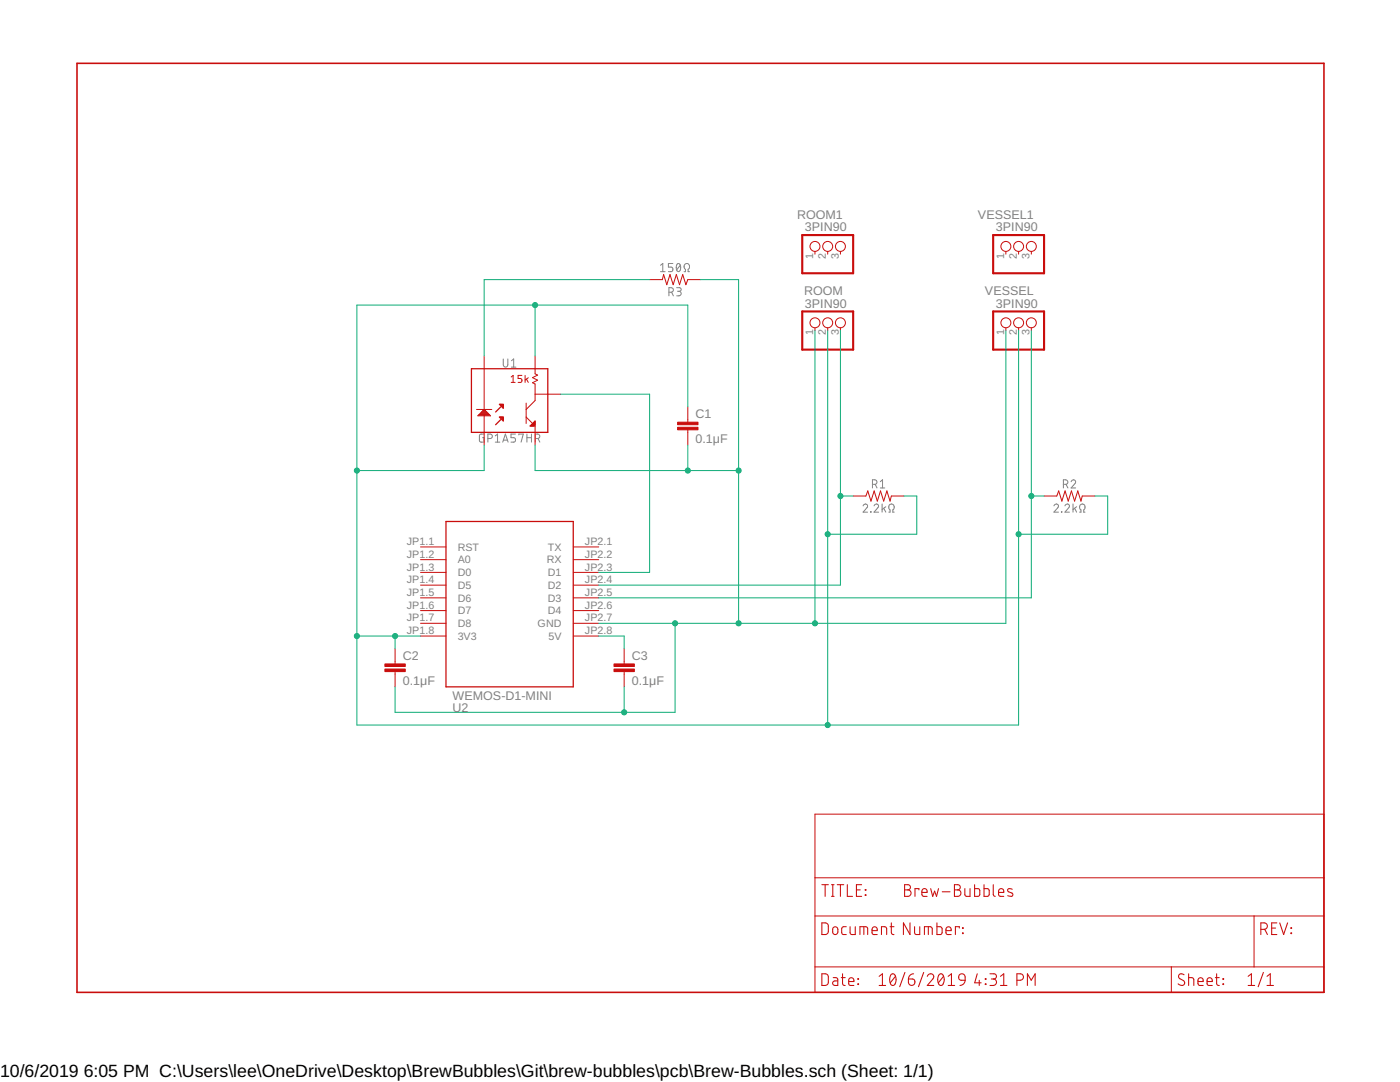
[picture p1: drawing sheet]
<svg xmlns="http://www.w3.org/2000/svg" width="279mm" height="216mm" viewBox="0 0 279 216" stroke-linecap="round" stroke-linejoin="round" font-family="sans-serif">
<g fill="none" stroke="#808080" stroke-width=".2">
<path d="M131.8 52.9l.5-.3v1.6M131.8 54.2h.9M133.5 58.3h.4a.46 .46 0 0 0 .5-.4 .46 .46 0 0 0-.5-.5h-.4v1.6M134 58.3l.4 .7M134.3 52.6h-.9v.7h.5a.46 .46 0 0 1 .4 .5 .46 .46 0 0 1-.4 .4h-.5M135 57.4h.6a.36 .36 0 0 1 .4 .4 .36 .36 0 0 1-.4 .3h-.4M135.1 52.7l.3-.1a.97 .97 0 0 1 0 1.6 1.02 1.02 0 0 1-.3-1.5zM135.5 58.1a.46 .46 0 0 1 .5 .5 .46 .46 0 0 1-.5 .4h-.5M135.8 52.9l-.8 .9M136.5 54.2h.3v-.5a.61 .61 0 0 1-.2-.9 .61 .61 0 0 1 .9 0 .61 .61 0 0 1-.2 .9v.5h.3M100.4 71.6v1.2a.46 .46 0 0 0 .5 .5 .46 .46 0 0 0 .4-.5v-1.2M102.1 72l.4-.4v1.7"/>
<path d="M102.1 73.3h.9M96.6 86.6h-.7l-.2 .2v1.1l.2 .3h.7v-.9h-.3M97.4 87.5h.4a.44 .44 0 0 0 .5-.4 .44 .44 0 0 0-.5-.5h-.4v1.6M98.8 88.2h1M98.8 87l.5-.4v1.6M100.3 88.2l.6-1.6 .5 1.6M100.5 87.8h.8M102.9 86.6h-.9v.7h.5a.45 .45 0 0 1 .4 .5 .45 .45 0 0 1-.4 .4h-.5M103.5 86.8v-.2h.9l-.4 1.6M105.2 87.3h.9M105.2 86.6v1.6M106.1 86.6v1.6"/>
<path d="M106.8 87.5h.5a.44 .44 0 0 0 .4-.4 .44 .44 0 0 0-.4-.5h-.5v1.6M107.4 87.5l.3 .7M174.1 96.6h.5a.46 .46 0 0 0 .4-.4 .46 .46 0 0 0-.4-.5h-.5v1.7M174.7 96.6l.3 .8M175.7 96.1l.4-.4v1.7M175.7 97.4h.9M212.2 96.6h.5a.46 .46 0 0 0 .4-.4 .46 .46 0 0 0-.4-.5h-.5v1.7M212.7 96.6l.4 .8M213.8 96.1a.45 .45 0 0 1 .6-.3 .45 .45 0 0 1 .1 .7l-.7 .9h.9M172.3 100.9a.44 .44 0 0 1 .6-.3 .44 .44 0 0 1 .1 .7l-.7 .9h.8M173.8 102.1v.1zM174.4 100.9a.44 .44 0 0 1 .7-.3 .44 .44 0 0 1 .1 .7l-.8 .9h.9"/>
<path d="M176 100.6v1.6M176.4 101.4l.4 .8M176.8 101.1l-.8 .6M177.4 102.2h.2v-.5a.59 .59 0 0 1-.1-.9 .59 .59 0 0 1 .9 .1l.1 .4-.3 .4v.5h.3M210.3 100.9a.45 .45 0 0 1 .7-.3 .45 .45 0 0 1 .1 .7l-.8 .9h.9M211.8 102.1l.1 .1zM212.5 100.9a.44 .44 0 0 1 .7-.3 .44 .44 0 0 1 .1 .7l-.8 .9h.9M214.1 100.6v1.6M214.5 101.4l.4 .8M214.9 101.1l-.8 .6M215.5 102.2h.2v-.5a.62 .62 0 0 1-.2-.9 .62 .62 0 0 1 1 0 .62 .62 0 0 1-.2 .9v.5h.2"/>
</g>
<g fill="none" stroke="#c90d0c" stroke-width=".2">
<path d="M129.6 55.8h2.6l.2-1 .7 2 .6-2 .6 2 .7-2 .6 2 .6-2 .7 2 .4-1h2.5M162.6 50.2v.5M165.2 50.2v.5M167.7 50.2v.5M200.7 50.2v.5M203.3 50.2v.5M205.8 50.2v.5M96.6 71v10.7M102 75.2l.4-.3v1.4M102 76.3h.8M104.2 74.9h-.8v.6h.4a.4 .4 0 0 1 .4 .4 .4 .4 0 0 1-.4 .4h-.4M104.8 74.9v1.4"/>
<path d="M105.1 75.6l.3 .7M105.4 75.4l-.6 .4M106.8 71v3.6l.5 .2-1 .6 1 .5-1 .5 .5 .2v3.3l-1.8 1.8M106.8 78.7h5.1M162.6 65.4v.6M165.2 65.4v.6M167.7 65.4v.6M200.7 65.4v.6M203.3 65.4v.6M205.8 65.4v.6M95.1 81.7h3M95.4 83l1.2-1.3 1.3 1.3z"/>
<path d="M95.6 82.7h2M95.6 82.8h2M95.9 82.5h1.5M95.9 82.6h1.5M96.1 82.2h1M96.1 82.3h1M96.4 82h.5M96.4 82.1h.5M96.5 81.8h.3M96.6 83v5.8M105 80.4v4.1M105 83.2l1.3 1.3"/>
<path d="M106.8 85h-1l1-1v4.8M106.8 84.1l-.9 .9M106.8 84.2l-.8 .8M106.8 84.4l-.6 .6M106.8 84.5l-.5 .5M106.8 84.6l-.4 .4M106.8 84.8l-.3 .2M137.3 81.2v3M137.3 85.8v3M170.3 99h2.5l.4-1 .6 2 .7-2 .6 2 .6-2 .7 2 .6-2 .6 2 .3-1h2.5M208.4 99h2.5l.4-1 .6 2 .7-2 .6 2 .6-2 .7 2 .6-2 .6 2 .3-1h2.5M83.9 109.1h5.1"/>
<path d="M83.9 111.7h5.1M83.9 114.2h5.1M83.9 116.8h5.1M83.9 119.3h5.1M114.4 109.1h5.1M114.4 111.7h5.1M114.4 114.2h5.1M114.4 116.8h5.1M114.4 119.3h5.1M78.8 129.5v3M78.8 134v3.1M83.9 121.8h5.1"/>
<path d="M83.9 124.4h5.1M83.9 126.9h5.1M114.4 121.8h5.1M114.4 124.4h5.1M114.4 126.9h5.1M124.6 129.5v3M124.6 134v3.1M162.6 162.5h101.6v35.5h-101.6zM162.6 175.2h101.6M162.6 182.8h101.6M162.6 192.9h101.6M233.8 192.9v5.1"/>
<path d="M250.3 182.8v10.1"/>
<circle cx="162.6" cy="49.2" r=".99"/>
<circle cx="165.2" cy="49.2" r=".99"/>
<circle cx="167.7" cy="49.2" r=".99"/>
<circle cx="200.7" cy="49.2" r=".99"/>
<circle cx="203.3" cy="49.2" r=".99"/>
<circle cx="205.8" cy="49.2" r=".99"/>
<circle cx="162.6" cy="64.4" r=".99"/>
<circle cx="165.2" cy="64.4" r=".99"/>
<circle cx="167.7" cy="64.4" r=".99"/>
<circle cx="200.7" cy="64.4" r=".99"/>
<circle cx="203.3" cy="64.4" r=".99"/>
<circle cx="205.8" cy="64.4" r=".99"/>
</g>
<path d="M94.1 73.6h15.2v12.7h-15.2zM99.7 80.7h.7v.7zM99.7 83.2h.7v.8zM99.9 81.2l-1 1M99.9 80.7l.5 .5M99.9 83.7l-1 1.1M99.9 83.2l.5 .5M100.2 80.7l.2 .2M100.2 83.2l.2 .3M89 104.1h25.4v33h-25.4z" fill="none" stroke="#c90d0c" stroke-width=".25"/>
<path d="M160.1 46.9h10.2v7.6h-10.2zM198.2 46.9h10.2v7.6h-10.2zM160.1 62.1h10.2v7.7h-10.2zM198.2 62.1h10.2v7.7h-10.2z" fill="none" stroke="#c90d0c" stroke-width=".42"/>
<path d="M15.4 12.6h248.8v185.4h-248.8z" fill="none" stroke="#c90d0c" stroke-width=".32"/>
<g fill="none" stroke="#c90d0c" stroke-width=".21">
<path d="M164 176.5h1.3M164.7 176.5v2.4M165.9 176.5h.6M165.9 178.9h.6M166.2 176.5v2.4M167.1 176.5h1.3M167.7 176.5v2.4M169.1 176.5v2.4h1M170.9 177.6h.8M172 176.5h-1.1v2.4h1.1M172.7 177.5l.1 .1zM172.7 178.5l.1 .2z"/>
<path d="M180.5 176.5h.7a.52 .52 0 0 1 .5 .5 .52 .52 0 0 1-.5 .6 .65 .65 0 0 1 .6 .6 .65 .65 0 0 1-.6 .7h-.7zM180.5 177.6h.7M183.4 177.6v-.3h-.8v1.6M184 178.1h1a.54 .54 0 0 0-.3-.8 .54 .54 0 0 0-.7 .5l.1 1 .9 .1M185.7 177.3l.4 1.6 .4-1.1 .4 1.1 .4-1.6M188 177.9h1.6M190.5 176.5h.6a.52 .52 0 0 1 .6 .5 .52 .52 0 0 1-.6 .6 .65 .65 0 0 1 .7 .6 .65 .65 0 0 1-.7 .7h-.6zM190.5 177.6h.6M192.6 177.3v1.3l.3 .3h.7v-1.6M194.5 176.5v2.4l.8-.1 .2-.3v-1l-.2-.2h-.8M196.4 176.5v2.4l.8-.1 .2-.3v-1l-.2-.2h-.8M198.2 176.5v2l.2 .3 .2 .1"/>
<path d="M199.3 178.1h1a.54 .54 0 0 0-.3-.8 .54 .54 0 0 0-.7 .5l.1 1 .9 .1M202 177.4l-.6-.1-.3 .3 .1 .3 .9 .4v.4a.82 .82 0 0 1-1 0M164 194.3h.9l.3 .3 .1 .3-.1 1.5a1.16 1.16 0 0 1-1.2 .2zM164 184.1l.9 .1 .4 .4v1.4l-.4 .5h-.9zM166.3 195.1h.5l.4 .2v1.3h-.6a.46 .46 0 0 1-.4-.4 .46 .46 0 0 1 .4-.5h.6M166.3 185.1l.3-.2 .5 .2 .1 .9a.52 .52 0 0 1-.5 .5 .52 .52 0 0 1-.5-.5zM167.9 195.1h.8M168.1 194.3v2l.2 .2 .4 .1M168.9 184.9l-.7 .1-.2 .3 .1 1.1 .8 .1M169.4 195.9h1a.54 .54 0 0 0-.4-.8 .54 .54 0 0 0-.6 .5l.1 .9 .9 .1M169.7 184.9v1.3l.3 .3h.7v-1.6M171.2 195.3l.1 .1z"/>
<path d="M171.2 196.3l.1 .1zM171.6 186.5v-1.6h1.2l.3 .1 .1 1.5M172.4 184.9v1.6M174 185.7h1.1a.54 .54 0 0 0-.4-.8 .54 .54 0 0 0-.7 .5l.1 1 1 .1M175.5 196.6h1.2M175.5 194.8l.6-.5v2.3M175.9 186.5v-1.6l.8 .1 .2 .2 .1 1.3M177.6 184.9h.8M177.9 184.1v2l.1 .3 .4 .1M177.9 194.4a.66 .66 0 0 1 .7 .1 .66 .66 0 0 1 .2 .7 1.08 1.08 0 0 1-.6 1.4 1.44 1.44 0 0 1-.4-2.1zM178.7 194.8l-1 1.3M180.6 194l-1 2.9"/>
<path d="M181.3 195.3h.8a.65 .65 0 0 1 .5 .8 .65 .65 0 0 1-.7 .5 .65 .65 0 0 1-.6-.6zM181.6 184.1v2.4l-1.3-2.4v2.4M182.3 194.3l-.7 .3-.3 .7M182.5 184.9v1.2l.1 .3 .3 .1h.7v-1.6M184.3 194l-1 2.9M184.5 186.5v-1.6h1.2l.2 .1 .2 .3v1.2M185.1 194.8a.64 .64 0 0 1 .9-.5 .64 .64 0 0 1 .2 1l-1.1 1.3h1.3M185.3 184.9v1.6M187 184.1v2.4h.8l.2-.4v-.9l-.4-.3h-.6M187.4 194.5a.53 .53 0 0 1 .6-.1 .53 .53 0 0 1 .3 .5 1.34 1.34 0 0 1-.5 1.7 1.4 1.4 0 0 1-.4-2.1zM188.3 194.8l-1 1.3M188.8 185.7h1a.54 .54 0 0 0-.3-.8 .54 .54 0 0 0-.7 .5l.1 1 .9 .1"/>
<path d="M189.2 196.6h1.3M189.2 194.8l.7-.5v2.3M191.4 194.6a.66 .66 0 0 1 .8-.3 .66 .66 0 0 1 .4 .6v.7h-.8a.64 .64 0 0 1-.4-1zM191.5 185.2v-.3h-.8v1.6M192.1 186.2l.1 .1zM192.1 185.1l.1 .2zM192.6 195.6l-.3 .7-.7 .3M195 194.3l-.5 1.8h1.3M195.4 195.6v1M196.6 196.3l.2 .1zM196.6 195.3l.2 .1zM197.6 194.3h.8a.52 .52 0 0 1 .5 .5 .52 .52 0 0 1-.5 .5h-.6"/>
<path d="M198.2 195.3a.65 .65 0 0 1 .7 .7 .65 .65 0 0 1-.7 .6h-.6M199.7 196.6h1.3M199.7 194.8l.6-.5v2.3M202.9 195.6a1.16 1.16 0 0 0 1.2-.3l.2-.4-.3-.5-1.1-.1v2.3M205 196.6v-2.3l.8 1.3 .8-1.3v2.3M236.3 194.5a.58 .58 0 0 0-.9-.1 .58 .58 0 0 0 .1 .9l.7 .4a.59 .59 0 0 1 0 .8 .59 .59 0 0 1-.8 0l-.3-.2M237.2 195.1h.6l.4 .2 .1 1.3M237.2 194.3v2.3M239.1 195.9h1a.54 .54 0 0 0-.4-.8 .54 .54 0 0 0-.6 .5l.1 .9 .9 .1M240.9 195.9h1a.54 .54 0 0 0-.3-.8 .54 .54 0 0 0-.7 .5l.1 .9 .9 .1M242.5 195.1h.8M242.8 194.3v2l.1 .2 .4 .1"/>
<path d="M244.1 196.3l.1 .1zM244.1 195.3l.1 .1zM249.1 196.6h1.3M249.1 194.8l.6-.5v2.3M251.6 185.4a1.16 1.16 0 0 0 1.2-.2l.1-.4-.1-.4-.3-.2-.9-.1v2.4M252.1 194l-1 2.9M252.4 185.4l.5 1.1M252.9 196.6h1.2M252.9 194.8l.6-.5v2.3M253.8 185.2h.8M254.8 184.1h-1v2.4h1M255.4 184.1l.8 2.4 .8-2.4"/>
<path d="M257.6 185.1l.2 .2zM257.6 186.2l.2 .1z"/>
</g>
<g fill="#c90d0c" stroke="#c90d0c" stroke-width=".2">
<path d="M135.2 85.3h4.1v.5h-4.1z"/>
<path d="M135.2 84.2h4.1v.6h-4.1z"/>
<path d="M122.5 133.5h4.1v.5h-4.1z"/>
<path d="M122.5 132.5h4.1v.5h-4.1z"/>
<path d="M76.8 133.5h4.1v.5h-4.1z"/>
<path d="M76.8 132.5h4.1v.5h-4.1z"/>
</g>
<g fill="none" stroke="#0dab76" stroke-width=".2">
<path d="M129.6 55.8h-33v15.2M139.8 55.8h7.6v68.6M106.8 60.9v10.1M111.9 78.7h17.7v35.5h-10.1M162.6 66v58.4M165.2 66v78.7M167.7 66v50.8h-48.2M200.7 66v58.4h-81.2M203.3 66v78.7h-132.1v-83.8h66.1v20.3M205.8 66v53.3h-86.3M96.6 88.8v5.1h-25.4M106.8 88.8v5.1h40.6"/>
<path d="M137.3 88.8v5.1M167.7 99h2.6M180.4 99h2.6v7.6h-17.8M205.8 99h2.6M218.5 99h2.6v7.6h-17.8M71.2 126.9h12.7M78.8 126.9v2.6M119.5 126.9h5.1v2.6M124.6 137.1v5M134.7 124.4v17.7h-55.9v-5"/>
</g>
<g fill="#0dab76" stroke="#0dab76" stroke-width=".2">
<circle cx="71.2" cy="93.9" r=".51"/>
<circle cx="165.2" cy="106.6" r=".51"/>
<circle cx="165.2" cy="144.7" r=".51"/>
<circle cx="203.3" cy="106.6" r=".51"/>
<circle cx="71.2" cy="126.9" r=".51"/>
<circle cx="106.8" cy="60.9" r=".51"/>
<circle cx="78.8" cy="126.9" r=".51"/>
<circle cx="167.7" cy="99" r=".51"/>
<circle cx="205.8" cy="99" r=".51"/>
<circle cx="147.4" cy="93.9" r=".51"/>
<circle cx="147.4" cy="124.4" r=".51"/>
<circle cx="162.6" cy="124.4" r=".51"/>
<circle cx="137.3" cy="93.9" r=".51"/>
<circle cx="134.7" cy="124.4" r=".51"/>
<circle cx="124.6" cy="142.1" r=".51"/>
</g>
<g font-size="3.5">
<text x="0" y="214.9">10/6/2019</text>
<text x="16.7" y="214.9">6:05 PM C:\Users\lee\OneDrive\Desktop\BrewBubbles\Git\brew-bubbles\pcb\Brew-Bubbles.sch (Sheet: 1/1)</text>
</g>
<g font-size="2.5" fill="#808080">
<text x="159.1" y="43.6">ROOM1</text>
<text x="160.6" y="46.2">3PIN90</text>
<text x="195.2" y="43.6">VESSEL1</text>
<text x="198.7" y="46.2">3PIN90</text>
<text x="160.5" y="58.9">ROOM</text>
<text x="196.6" y="58.9">VESSEL</text>
<text x="160.6" y="61.4">3PIN90</text>
<text x="198.7" y="61.4">3PIN90</text>
<text x="138.8" y="83.4">C1</text>
<text x="138.8" y="88.4">0.1μF</text>
<text x="80.4" y="131.6">C2</text>
<text x="126.1" y="131.6">C3</text>
<text x="80.4" y="136.7">0.1μF</text>
<text x="126.1" y="136.7">0.1μF</text>
<text x="90.3" y="139.6">WEMOS-D1-MINI</text>
<text x="90.3" y="142.1">U2</text>
</g>
<g font-size="2.1" fill="#808080">
<text x="162.3" y="51.7" transform="rotate(-90 162.3 51.7)">1</text>
<text x="164.8" y="51.7" transform="rotate(-90 164.8 51.7)">2</text>
<text x="167.4" y="51.7" transform="rotate(-90 167.4 51.7)">3</text>
<text x="200.4" y="51.7" transform="rotate(-90 200.4 51.7)">1</text>
<text x="202.9" y="51.7" transform="rotate(-90 202.9 51.7)">2</text>
<text x="205.5" y="51.7" transform="rotate(-90 205.5 51.7)">3</text>
<text x="162.3" y="66.9" transform="rotate(-90 162.3 66.9)">1</text>
<text x="164.8" y="66.9" transform="rotate(-90 164.8 66.9)">2</text>
<text x="167.4" y="66.9" transform="rotate(-90 167.4 66.9)">3</text>
<text x="200.4" y="66.9" transform="rotate(-90 200.4 66.9)">1</text>
<text x="202.9" y="66.9" transform="rotate(-90 202.9 66.9)">2</text>
<text x="205.5" y="66.9" transform="rotate(-90 205.5 66.9)">3</text>
<text x="81.2" y="108.8">JP1.1</text>
<text x="81.2" y="111.3">JP1.2</text>
<text x="81.2" y="113.9">JP1.3</text>
<text x="91.3" y="109.9">RST</text>
<text x="91.3" y="112.4">A0</text>
<text x="109.1" y="112.4">RX</text>
<text x="109.3" y="109.9">TX</text>
<text x="116.7" y="108.8">JP2.1</text>
<text x="116.7" y="111.3">JP2.2</text>
<text x="116.7" y="113.9">JP2.3</text>
<text x="81.2" y="116.4">JP1.4</text>
<text x="81.2" y="118.9">JP1.5</text>
<text x="91.3" y="115">D0</text>
<text x="91.3" y="117.5">D5</text>
<text x="109.3" y="115">D1</text>
<text x="109.3" y="117.5">D2</text>
<text x="116.7" y="116.4">JP2.4</text>
<text x="116.7" y="118.9">JP2.5</text>
<text x="81.2" y="121.5">JP1.6</text>
<text x="81.2" y="124">JP1.7</text>
<text x="91.3" y="120">D6</text>
<text x="91.3" y="122.6">D7</text>
<text x="91.3" y="125.1">D8</text>
<text x="107.3" y="125.1">GND</text>
<text x="109.3" y="120">D3</text>
<text x="109.3" y="122.6">D4</text>
<text x="116.7" y="121.5">JP2.6</text>
<text x="116.7" y="124">JP2.7</text>
<text x="81.2" y="126.5">JP1.8</text>
<text x="91.3" y="127.7">3V3</text>
<text x="109.5" y="127.7">5V</text>
<text x="116.7" y="126.5">JP2.8</text>
</g>
</svg>
